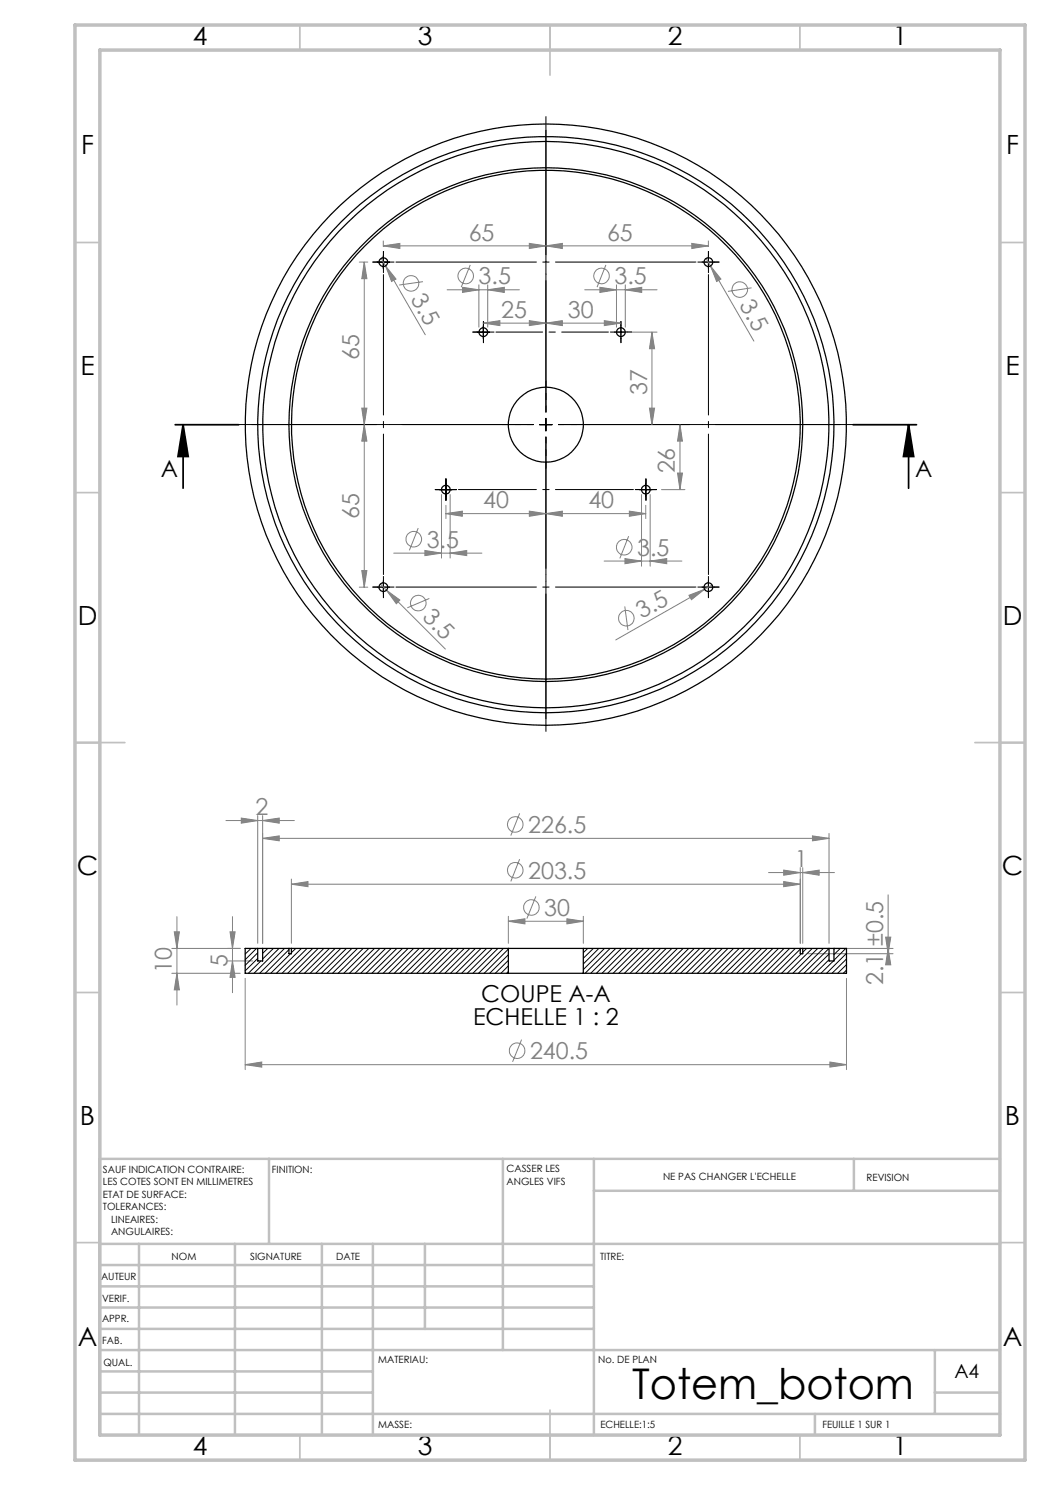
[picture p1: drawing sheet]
<svg xmlns="http://www.w3.org/2000/svg" width="210mm" height="297mm" viewBox="0 0 210 297" stroke-linecap="round" stroke-linejoin="round" font-family="sans-serif">
<g fill="none" stroke="#808080" stroke-width=".2">
<path d="M71.9 52.4h1.7M72.8 52.4v65M72.8 52.4l.6 3.3h-1zM76.2 51.7l.9 1.5M76.7 49.2l3.3-.5v1zM76.7 48.2v1.1M76.7 49.2h65M77.1 53.2l2.1 2.6-.9 .5zM77.1 53.2l8 13.8M84.6 56.3l-4.8 .7M89.4 58h14.5M92.5 57.5l3.3 .5-3.3 .5z"/>
<path d="M94.1 53l-1.8 4.4M95.8 57v8.4M97.5 58l3.4-.5v1zM97.5 57v8.4M105.9 48.7l3.3 .5-3.3 .5zM109.2 49.2l3.3-.5v1zM116.9 58h14.5M120 57.5l3.3 .5-3.3 .5zM121.2 53l-1.8 4.4M123.3 57v8.4M125.1 58l3.2-.5v1zM125.1 57v8.4"/>
<path d="M138.4 48.7l3.3 .5-3.3 .5zM141.2 51.7l.9 1.5M141.7 48.2v1.1M142.1 53.2l2.1 2.6-.9 .5zM142.1 53.2l8.7 15M150.3 57.6l-4.7 .7M96.7 64.6l3.3-.5v1zM96.7 64.6h27.5M105.9 64.1l3.3 .5-3.3 .5zM109.2 64.6l3.3-.5v1zM120.9 64.1l3.3 .5-3.3 .5zM125.2 66.4h6.2"/>
<path d="M130.4 66.4v18.5M130.4 66.4l.5 3.3h-1zM72.4 81.6h1l-.6 3.3zM72.8 84.9l.6 3.3h-1zM88.3 98.9v12.7M90 98.9v12.7M128.3 98.9v14.3M129.9 81.6h1l-.5 3.3zM130 98.9v14.3M132.3 97.9h4.7M135.5 94.6h1l-.5 3.3zM136 84.9l.5 3.3h-1z"/>
<path d="M136 84.9v13M71.9 117.4h1.7M72.4 114.1h1l-.6 3.3zM76.1 116.8l13 13M77.3 118l2.7 2-.7 .8zM78.7 110.6h17.7M83.6 105.6l-1.7 4.5M85 110.1l3.3 .5-3.3 .5zM85.9 119.7l-4.4 1.9M89.2 102.7l3.3-.5v1.1zM89.2 101.1v2.6M89.2 102.7h40"/>
<path d="M90 110.6l3.3-.5v1zM105.9 102.2l3.3 .5-3.3 .6zM109.2 102.7l3.3-.5v1.1zM120.8 112.2h15.6M125 111.7l3.3 .5-3.3 .5zM125.7 107.2l-1.7 4.5M125.9 102.2l3.3 .5-3.3 .6zM129.2 101.1v2.6M130 112.2l3.3-.5v1zM137.8 119.1l3.1-1.2-2.6 2zM140.9 117.9l-17.7 10.1M142.4 117l-1.5 .9"/>
<path d="M125 121.3l.6 4.7M45.2 164.1h13.7M48.3 163.6l3.2 .5-3.2 .5zM51.5 163.1v25.6M52.5 164.1l3.3-.5v1zM52.5 167.7l3.3-.5v1zM52.5 163.1v25.6M52.5 167.7h113.3M58.3 176.8l3.3-.5v1zM58.3 175.8v12.9M58.3 176.8h101.8M103.9 171.8l-1.7 4.5"/>
<path d="M103.9 162.7l-1.7 4.4M107.2 179.3l-1.8 4.4M153.7 174.5h13.2M156.7 174l3.4 .5-3.4 .5zM156.7 176.3l3.4 .5-3.4 .5zM160.1 173.5v15.2M160.5 174.5l3.3-.5v1zM160.5 173.5v15.2M162.5 167.2l3.3 .5-3.3 .5zM165.8 166.7v22M177.6 179v11.7M34.4 189.7h13.6"/>
<path d="M34.4 194.7h13.6M34.9 186.4h1l-.5 3.3zM35.4 194.7l.5 3.3h-1zM35.4 183.3v17.7M45.5 192.2h5.1M46 186.4h1l-.5 3.3zM46.5 183.3v15.2M46.5 192.2l.5 3.3h-1zM49 195.7v18.2M101.7 184.3l3.3-.5v1zM101.7 183.3v5.4M101.7 184.3h15"/>
<path d="M113.4 183.8l3.3 .5-3.3 .5zM116.7 183.3v5.4M161.5 190.7h17.1M166.8 189.7h11.8M169.3 195.7v18.2M177.1 187.4h1.1l-.6 3.3zM177.6 189.7l.6 3.3h-1.1zM49 212.9l3.4-.5v1zM49 212.9h120.3M104.3 207.9l-1.8 4.5M166 212.4l3.3 .5-3.3 .5z"/>
<circle cx="82.2" cy="56.7" r="1.56"/>
<circle cx="93.1" cy="55.2" r="1.54"/>
<circle cx="120.3" cy="55.2" r="1.55"/>
<circle cx="147.9" cy="57.9" r="1.55"/>
<circle cx="82.8" cy="107.8" r="1.55"/>
<circle cx="124.8" cy="109.5" r="1.55"/>
<circle cx="83.7" cy="120.6" r="1.56"/>
<circle cx="125.3" cy="123.6" r="1.55"/>
<circle cx="103" cy="164.9" r="1.56"/>
<circle cx="103" cy="174" r="1.55"/>
<circle cx="106.3" cy="181.5" r="1.55"/>
<circle cx="103.4" cy="210.1" r="1.55"/>
</g>
<path d="M35 84.9h12.7M36.6 84.9l1 6.4h-2zM36.6 84.9v12.7M170.6 84.9h12.7M181.7 84.9l1 6.4h-2zM181.7 84.9v12.7" fill="none" stroke="#000" stroke-width=".35"/>
<path d="M109.2 82.4v-59.1" fill="none" stroke="#000" stroke-width=".2" stroke-dasharray="30.5 1.3 1.3 1.3" stroke-dashoffset="2.8"/>
<path d="M106.7 84.9h-58.9M109.2 87.4v58.9M111.7 84.9h58.9" fill="none" stroke="#000" stroke-width=".2" stroke-dasharray="30.5 1.3 1.3 1.3" stroke-dashoffset="2.9"/>
<path d="M106.7 84.9h-6.3M109.2 82.4v-6.2M109.2 87.4v6.3M111.7 84.9h6.2" fill="none" stroke="#000" stroke-width=".2" stroke-dasharray="30.5 1.3 1.3 1.3" stroke-dashoffset="29.3"/>
<g fill="none" stroke="#000" stroke-width=".2" stroke-dasharray="30.5 1.3 1.3 1.3">
<path d="M75.4 52.4h-.8M76.7 51.2v-.9M76.7 53.7v.8M77.9 52.4h.9M140.4 52.4h-.8M141.7 51.2v-.9M141.7 53.7v.8M141.7 52.4v-1.2M141.7 52.4h-1.3M141.7 52.4v1.3M141.7 52.4h1.2M142.9 52.4h.9"/>
<path d="M95.4 66.4h-.8M96.7 65.2v-.9M96.7 67.7v.8M97.9 66.4h.9M122.9 66.4h-.8M124.2 65.2v-.9M124.2 67.7v.8M124.2 66.4v-1.2M124.2 66.4h-1.3M124.2 66.4v1.3M124.2 66.4h1.2M125.4 66.4h.9"/>
<path d="M87.9 97.9h-.8M89.2 96.7v-.9M89.2 99.2v.8M89.2 97.9v-1.2M89.2 97.9h-1.3M89.2 97.9v1.3M89.2 97.9h1.2M90.4 97.9h.9M109.2 84.9v-1.2M109.2 84.9h-1.3M109.2 84.9v1.3M109.2 84.9h1.2"/>
<path d="M127.9 97.9h-.8M129.2 96.7v-.9M129.2 99.2v.8M130.4 97.9h.9M75.4 117.4h-.8M76.7 116.2v-.9M76.7 118.7v.8M76.7 117.4v-1.2M76.7 117.4h-1.3M76.7 117.4v1.3M76.7 117.4h1.2M77.9 117.4h.9"/>
<path d="M140.4 117.4h-.8M141.7 116.2v-.9M141.7 118.7v.8M141.7 117.4v-1.2M141.7 117.4h-1.3M141.7 117.4v1.3M141.7 117.4h1.2M142.9 117.4h.9"/>
</g>
<path d="M91.7 97.9h35" fill="none" stroke="#000" stroke-width=".2" stroke-dasharray="30.5 1.3 1.3 1.3" stroke-dashoffset="14.9"/>
<path d="M106.7 84.9h-56.4M109.2 82.4v-56.4M109.2 87.4v56.4M111.7 84.9h56.4" fill="none" stroke="#000" stroke-width=".2" stroke-dasharray="30.5 1.3 1.3 1.3" stroke-dashoffset="4.2"/>
<path d="M99.2 66.4h22.5" fill="none" stroke="#000" stroke-width=".2" stroke-dasharray="30.5 1.3 1.3 1.3" stroke-dashoffset="21.1"/>
<path d="M79.2 52.4h60M76.7 114.9v-60M79.2 117.4h60M141.7 114.9v-60" fill="none" stroke="#000" stroke-width=".2" stroke-dasharray="30.5 1.3 1.3 1.3" stroke-dashoffset="2.4"/>
<g fill="none" stroke="#000" stroke-width=".2">
<path d="M75.4 52.4h2.5M76.7 51.2v2.5M140.4 52.4h2.5M141.7 51.2v2.5M95.4 66.4h2.5M96.7 65.2v2.5M122.9 66.4h2.5M124.2 65.2v2.5M87.9 97.9h2.5M89.2 96.7v2.5M107.9 84.9h2.5M109.2 83.7v2.5"/>
<path d="M127.9 97.9h2.5M129.2 96.7v2.5M75.4 117.4h2.5M76.7 116.2v2.5M140.4 117.4h2.5M141.7 116.2v2.5"/>
</g>
<g fill="none" stroke="#c0c0c0" stroke-width=".35">
<path d="M60 5v5M110 5v10M160 5v5M15 48.5h5M200 48.5h5M15 98.5h5M200 98.5h5M15 148.5h10M195 148.5h10M15 198.5h5M200 198.5h5M15 248.5h5"/>
<path d="M200 248.5h5M60 287v5M110 282v10M160 287v5"/>
</g>
<g fill="none" stroke="#c0c0c0" stroke-width=".5">
<path d="M53.8 231.8v17M100.6 231.8v38.2M118.8 231.8v55.2M118.8 238.2h81.2M170.8 231.8v6.4M200 231.8h-180v55.2M20 248.8h180M20 257.3h98.8M20 253h98.8M27.8 248.8v38.2M47 248.8v38.2M64.4 248.8v38.2"/>
<path d="M74.6 248.8v38.2M85 248.8v17M20 265.8h98.8M20 261.5h98.8M20 278.5h54.6M20 274.3h54.6M20 270h180M187 278.5h13M187 270v12.8M20 282.8h180M163 282.8v4.2"/>
</g>
<path d="M15 5h190v287h-190zM20 10h180v277h-180z" fill="none" stroke="#c0c0c0" stroke-width=".7"/>
<path d="M181.7 84.9l1 6.4h-2zM36.6 84.9l1 6.4h-2z" fill="#000"/>
<g fill="#808080">
<path d="M137.8 119.1l3.1-1.2-2.6 2z"/>
<path d="M142.1 53.2l2.1 2.6-.9 .5z"/>
<path d="M77.1 53.2l2.1 2.6-.9 .5z"/>
<path d="M77.3 118l2.7 2-.7 .8z"/>
<path d="M105.9 64.1l3.3 .5-3.3 .5zM96.7 64.6l3.3-.5v1zM105.9 102.2l3.3 .5-3.3 .6zM89.2 102.7l3.3-.5v1.1zM105.9 48.7l3.3 .5-3.3 .5zM76.7 49.2l3.3-.5v1zM113.4 183.8l3.3 .5-3.3 .5zM101.7 184.3l3.3-.5v1zM52.5 164.1l3.3-.5v1zM48.3 163.6l3.2 .5-3.2 .5zM160.5 174.5l3.3-.5v1zM156.7 174l3.4 .5-3.4 .5z"/>
<path d="M109.2 64.6l3.3-.5v1zM120.9 64.1l3.3 .5-3.3 .5zM109.2 102.7l3.3-.5v1.1zM125.9 102.2l3.3 .5-3.3 .6zM109.2 49.2l3.3-.5v1zM138.4 48.7l3.3 .5-3.3 .5zM92.5 57.5l3.3 .5-3.3 .5zM97.5 58l3.4-.5v1zM120 57.5l3.3 .5-3.3 .5zM125.1 58l3.2-.5v1zM85 110.1l3.3 .5-3.3 .5zM90 110.6l3.3-.5v1zM125 111.7l3.3 .5-3.3 .5zM130 112.2l3.3-.5v1zM58.3 176.8l3.3-.5v1zM156.7 176.3l3.4 .5-3.4 .5zM52.5 167.7l3.3-.5v1zM162.5 167.2l3.3 .5-3.3 .5zM49 212.9l3.4-.5v1zM166 212.4l3.3 .5-3.3 .5z"/>
<path d="M129.9 81.6h1l-.5 3.3zM130.4 66.4l.5 3.3h-1zM72.4 81.6h1l-.6 3.3zM72.8 52.4l.6 3.3h-1zM46.5 192.2l.5 3.3h-1zM46 186.4h1l-.5 3.3z"/>
<path d="M136 84.9l.5 3.3h-1zM135.5 94.6h1l-.5 3.3zM72.8 84.9l.6 3.3h-1zM72.4 114.1h1l-.6 3.3zM34.9 186.4h1l-.5 3.3zM35.4 194.7l.5 3.3h-1zM177.6 189.7l.6 3.3h-1.1zM177.1 187.4h1.1l-.6 3.3z"/>
</g>
<g fill="none" stroke="#000" stroke-width=".25">
<path d="M51.5 189.7h1M51.5 189.7h-2.5v5h52.7M51.5 189.7v2.5h1v-2.5M52.5 189.7h5.3M57.8 189.7h.5M57.8 189.7v1h.5v-1M58.3 189.7h43.4M101.7 189.7h15M101.7 194.7h15M101.7 189.7v5M116.7 189.7v5M116.7 189.7h43.4"/>
<path d="M160.1 189.7h.4M160.1 189.7v1h.4v-1M160.5 189.7h5.3M165.8 189.7h1M165.8 189.7v2.5h1v-2.5M166.8 189.7h2.5v5h-52.6"/>
<circle cx="76.7" cy="52.4" r=".86"/>
<circle cx="141.7" cy="52.4" r=".87"/>
<circle cx="96.7" cy="66.4" r=".88"/>
<circle cx="124.2" cy="66.4" r=".88"/>
<circle cx="89.2" cy="97.9" r=".87"/>
<circle cx="109.2" cy="84.9" r="60.1"/>
<circle cx="109.2" cy="84.9" r="57.6"/>
<circle cx="109.2" cy="84.9" r="56.6"/>
<circle cx="109.2" cy="84.9" r="51.4"/>
<circle cx="109.2" cy="84.9" r="50.9"/>
<circle cx="109.2" cy="84.9" r="7.5"/>
<circle cx="129.2" cy="97.9" r=".87"/>
<circle cx="76.7" cy="117.4" r=".87"/>
<circle cx="141.7" cy="117.4" r=".88"/>
</g>
<g fill="none" stroke="#000" stroke-width=".2">
<path d="M49 189.7h.1M50.2 189.7l-1.2 1.1M51.3 189.7l-2.3 2.2M51.5 190.6l-2.5 2.5M51.5 191.7l-2.5 2.5M52.2 192.2l-2.5 2.5M53.6 189.7l-1.1 1M54.7 189.7l-2.2 2.1M55.8 189.7l-5 5M56.9 189.7l-5 5M57.8 189.9l-4.7 4.8M58.1 190.7l-3.9 4"/>
<path d="M59.2 189.7l-.9 .8M60.3 189.7l-5 5M61.4 189.7l-5 5M62.5 189.7l-5 5M63.6 189.7l-4.9 5M64.8 189.7l-5 5M65.9 189.7l-5 5M67 189.7l-5 5M68.2 189.7l-5.1 5M69.3 189.7l-5 5M70.4 189.7l-5 5M71.5 189.7l-5 5"/>
<path d="M72.6 189.7l-5 5M73.8 189.7l-5 5M74.9 189.7l-5 5M76 189.7l-5 5M77.1 189.7l-5 5M78.2 189.7l-5 5M79.4 189.7l-5 5M80.5 189.7l-5 5M81.6 189.7l-5 5M82.7 189.7l-4.9 5M83.9 189.7l-5.1 5M85 189.7l-5 5"/>
<path d="M86.1 189.7l-5 5M87.2 189.7l-5 5M88.3 189.7l-4.9 5M89.5 189.7l-5 5M90.6 189.7l-5 5M91.7 189.7l-5 5M92.9 189.7l-5.1 5M94 189.7l-5 5M95.1 189.7l-5 5M96.2 189.7l-5 5M97.3 189.7l-5 5M98.5 189.7l-5 5"/>
<path d="M99.6 189.7l-5 5M100.7 189.7l-5 5M101.7 189.8l-4.9 4.9M101.7 191l-3.8 3.7M101.7 192.1l-2.6 2.6M101.7 193.2l-1.5 1.5M101.7 194.3l-.4 .4M117.5 189.7l-.8 .8M118.7 189.7l-2 2M119.8 189.7l-3.1 3.1M120.9 189.7l-4.2 4.2M122 189.7l-5 5"/>
<path d="M123.2 189.7l-5.1 5M124.3 189.7l-5 5M125.4 189.7l-5 5M126.5 189.7l-5 5M127.6 189.7l-5 5M128.8 189.7l-5 5M129.9 189.7l-5 5M131 189.7l-5 5M132.1 189.7l-5 5M133.2 189.7l-4.9 5M134.4 189.7l-5 5M135.5 189.7l-5 5"/>
<path d="M136.6 189.7l-5 5M137.8 189.7l-5 5M138.9 189.7l-5 5M140 189.7l-5 5M141.1 189.7l-5 5M142.2 189.7l-5 5M143.4 189.7l-5 5M144.5 189.7l-5 5M145.6 189.7l-5 5M146.7 189.7l-5 5M147.8 189.7l-5 5M149 189.7l-5 5"/>
<path d="M150.1 189.7l-5 5M151.2 189.7l-5 5M152.3 189.7l-5 5M153.5 189.7l-5.1 5M154.6 189.7l-5 5M155.7 189.7l-5 5M156.8 189.7l-5 5M157.9 189.7l-4.9 5M159.1 189.7l-5 5M160.1 189.8l-4.9 4.9M160.3 190.7l-4 4M161.3 189.7l-.8 .8"/>
<path d="M162.5 189.7l-5.1 5M163.5 189.7l-4.9 5M164.7 189.7l-5 5M165.8 189.7l-5 5M165.8 190.8l-3.9 3.9M165.8 191.9l-2.7 2.8M166.7 192.2l-2.5 2.5M166.9 189.7l-.1 .1M168.1 189.7l-1.3 1.2M169.2 189.7l-2.4 2.3M169.3 190.7l-4 4M169.3 191.8l-2.9 2.9"/>
<path d="M169.3 192.9l-1.8 1.8M169.3 194l-.6 .7"/>
</g>
<text font-size="8.5" x="126.4" y="279.7">Totem_botom</text>
<g font-size="5.3">
<text x="38.5" y="9">4</text>
<text x="83.5" y="9">3</text>
<text x="133.6" y="9">2</text>
<text x="178.6" y="9">1</text>
<text x="16.2" y="30.8">F</text>
<text x="201.2" y="30.8">F</text>
<text x="16.1" y="75">E</text>
<text x="201.1" y="75">E</text>
<text x="15.5" y="125">D</text>
<text x="200.5" y="125">D</text>
<text x="15.4" y="175">C</text>
<text x="200.4" y="175">C</text>
<text x="16" y="225">B</text>
<text x="201" y="225">B</text>
<text x="15.5" y="269.3">A</text>
<text x="200.5" y="269.3">A</text>
<text x="38.5" y="291">4</text>
<text x="83.5" y="291">3</text>
<text x="133.6" y="291">2</text>
<text x="178.6" y="291">1</text>
</g>
<g font-size="4.7" fill="#808080">
<text x="93.7" y="48.2">65</text>
<text x="121.4" y="48.2">65</text>
<text x="82" y="59.7" transform="rotate(60 82 59.7)">3.5</text>
<text x="95.7" y="56.9">3.5</text>
<text x="122.9" y="56.9">3.5</text>
<text x="100.2" y="63.6">25</text>
<text x="113.6" y="63.6">30</text>
<text x="147.8" y="61" transform="rotate(60 147.8 61)">3.5</text>
<text x="71.9" y="72.1" transform="rotate(-90 71.9 72.1)">65</text>
<text x="129.4" y="78.9" transform="rotate(-90 129.4 78.9)">37</text>
<text x="135" y="94.7" transform="rotate(-90 135 94.7)">26</text>
<text x="96.6" y="101.7">40</text>
<text x="117.7" y="101.7">40</text>
<text x="71.9" y="103.7" transform="rotate(-90 71.9 103.7)">65</text>
<text x="85.3" y="109.5">3.5</text>
<text x="127.4" y="111.1">3.5</text>
<text x="84.3" y="123.6" transform="rotate(45 84.3 123.6)">3.5</text>
<text x="128.4" y="123.8" transform="rotate(-30 128.4 123.8)">3.5</text>
<text x="51.1" y="163.1">2</text>
<text x="105.6" y="166.6">226.5</text>
<text x="159" y="173.5">1</text>
<text x="105.6" y="175.7">203.5</text>
<text x="108.9" y="183.2">30</text>
<text x="34.4" y="194.6" transform="rotate(-90 34.4 194.6)">10</text>
<text x="45.5" y="193.4" transform="rotate(-90 45.5 193.4)">5</text>
<text x="176.6" y="197" transform="rotate(-90 176.6 197)">2.1 ±0.5</text>
<text x="106" y="211.8">240.5</text>
</g>
<g font-size="4.7">
<text x="32.2" y="95.5">A</text>
<text x="183" y="95.5">A</text>
<text x="96.2" y="200.4">COUPE A-A</text>
<text x="94.6" y="204.9">ECHELLE 1 : 2</text>
</g>
<text font-size="3.9" x="190.9" y="275.5">A4</text>
<g font-size="2">
<text x="20.6" y="234.6">SAUF INDICATION CONTRAIRE:</text>
<text x="20.6" y="237.1">LES COTES SONT EN MILLIMETRES</text>
<text x="20.6" y="239.6">ETAT DE SURFACE:</text>
<text x="54.4" y="234.6">FINITION:</text>
<text x="101.3" y="234.5">CASSER LES</text>
<text x="101.3" y="237">ANGLES VIFS</text>
<text x="132.6" y="236">NE PAS CHANGER L'ECHELLE</text>
<text x="173.3" y="236.2">REVISION</text>
<text x="20.6" y="242.1">TOLERANCES:</text>
<text x="22.2" y="244.6">LINEAIRES:</text>
<text x="22.2" y="247.1">ANGULAIRES:</text>
<text x="34.3" y="252">NOM</text>
<text x="50" y="251.9">SIGNATURE</text>
<text x="67.2" y="251.9">DATE</text>
<text x="120" y="251.9">TITRE:</text>
<text x="20.2" y="256.1">AUTEUR</text>
<text x="20.4" y="260.3">VERIF.</text>
<text x="20.4" y="264.4">APPR.</text>
<text x="20.5" y="268.8">FAB.</text>
<text x="20.7" y="273.1">QUAL.</text>
<text x="75.7" y="272.5">MATERIAU:</text>
<text x="119.6" y="272.5">No. DE PLAN</text>
<text x="75.6" y="285.5">MASSE:</text>
<text x="120.1" y="285.6">ECHELLE:1:5</text>
<text x="164.5" y="285.6">FEUILLE 1 SUR 1</text>
</g>
</svg>
